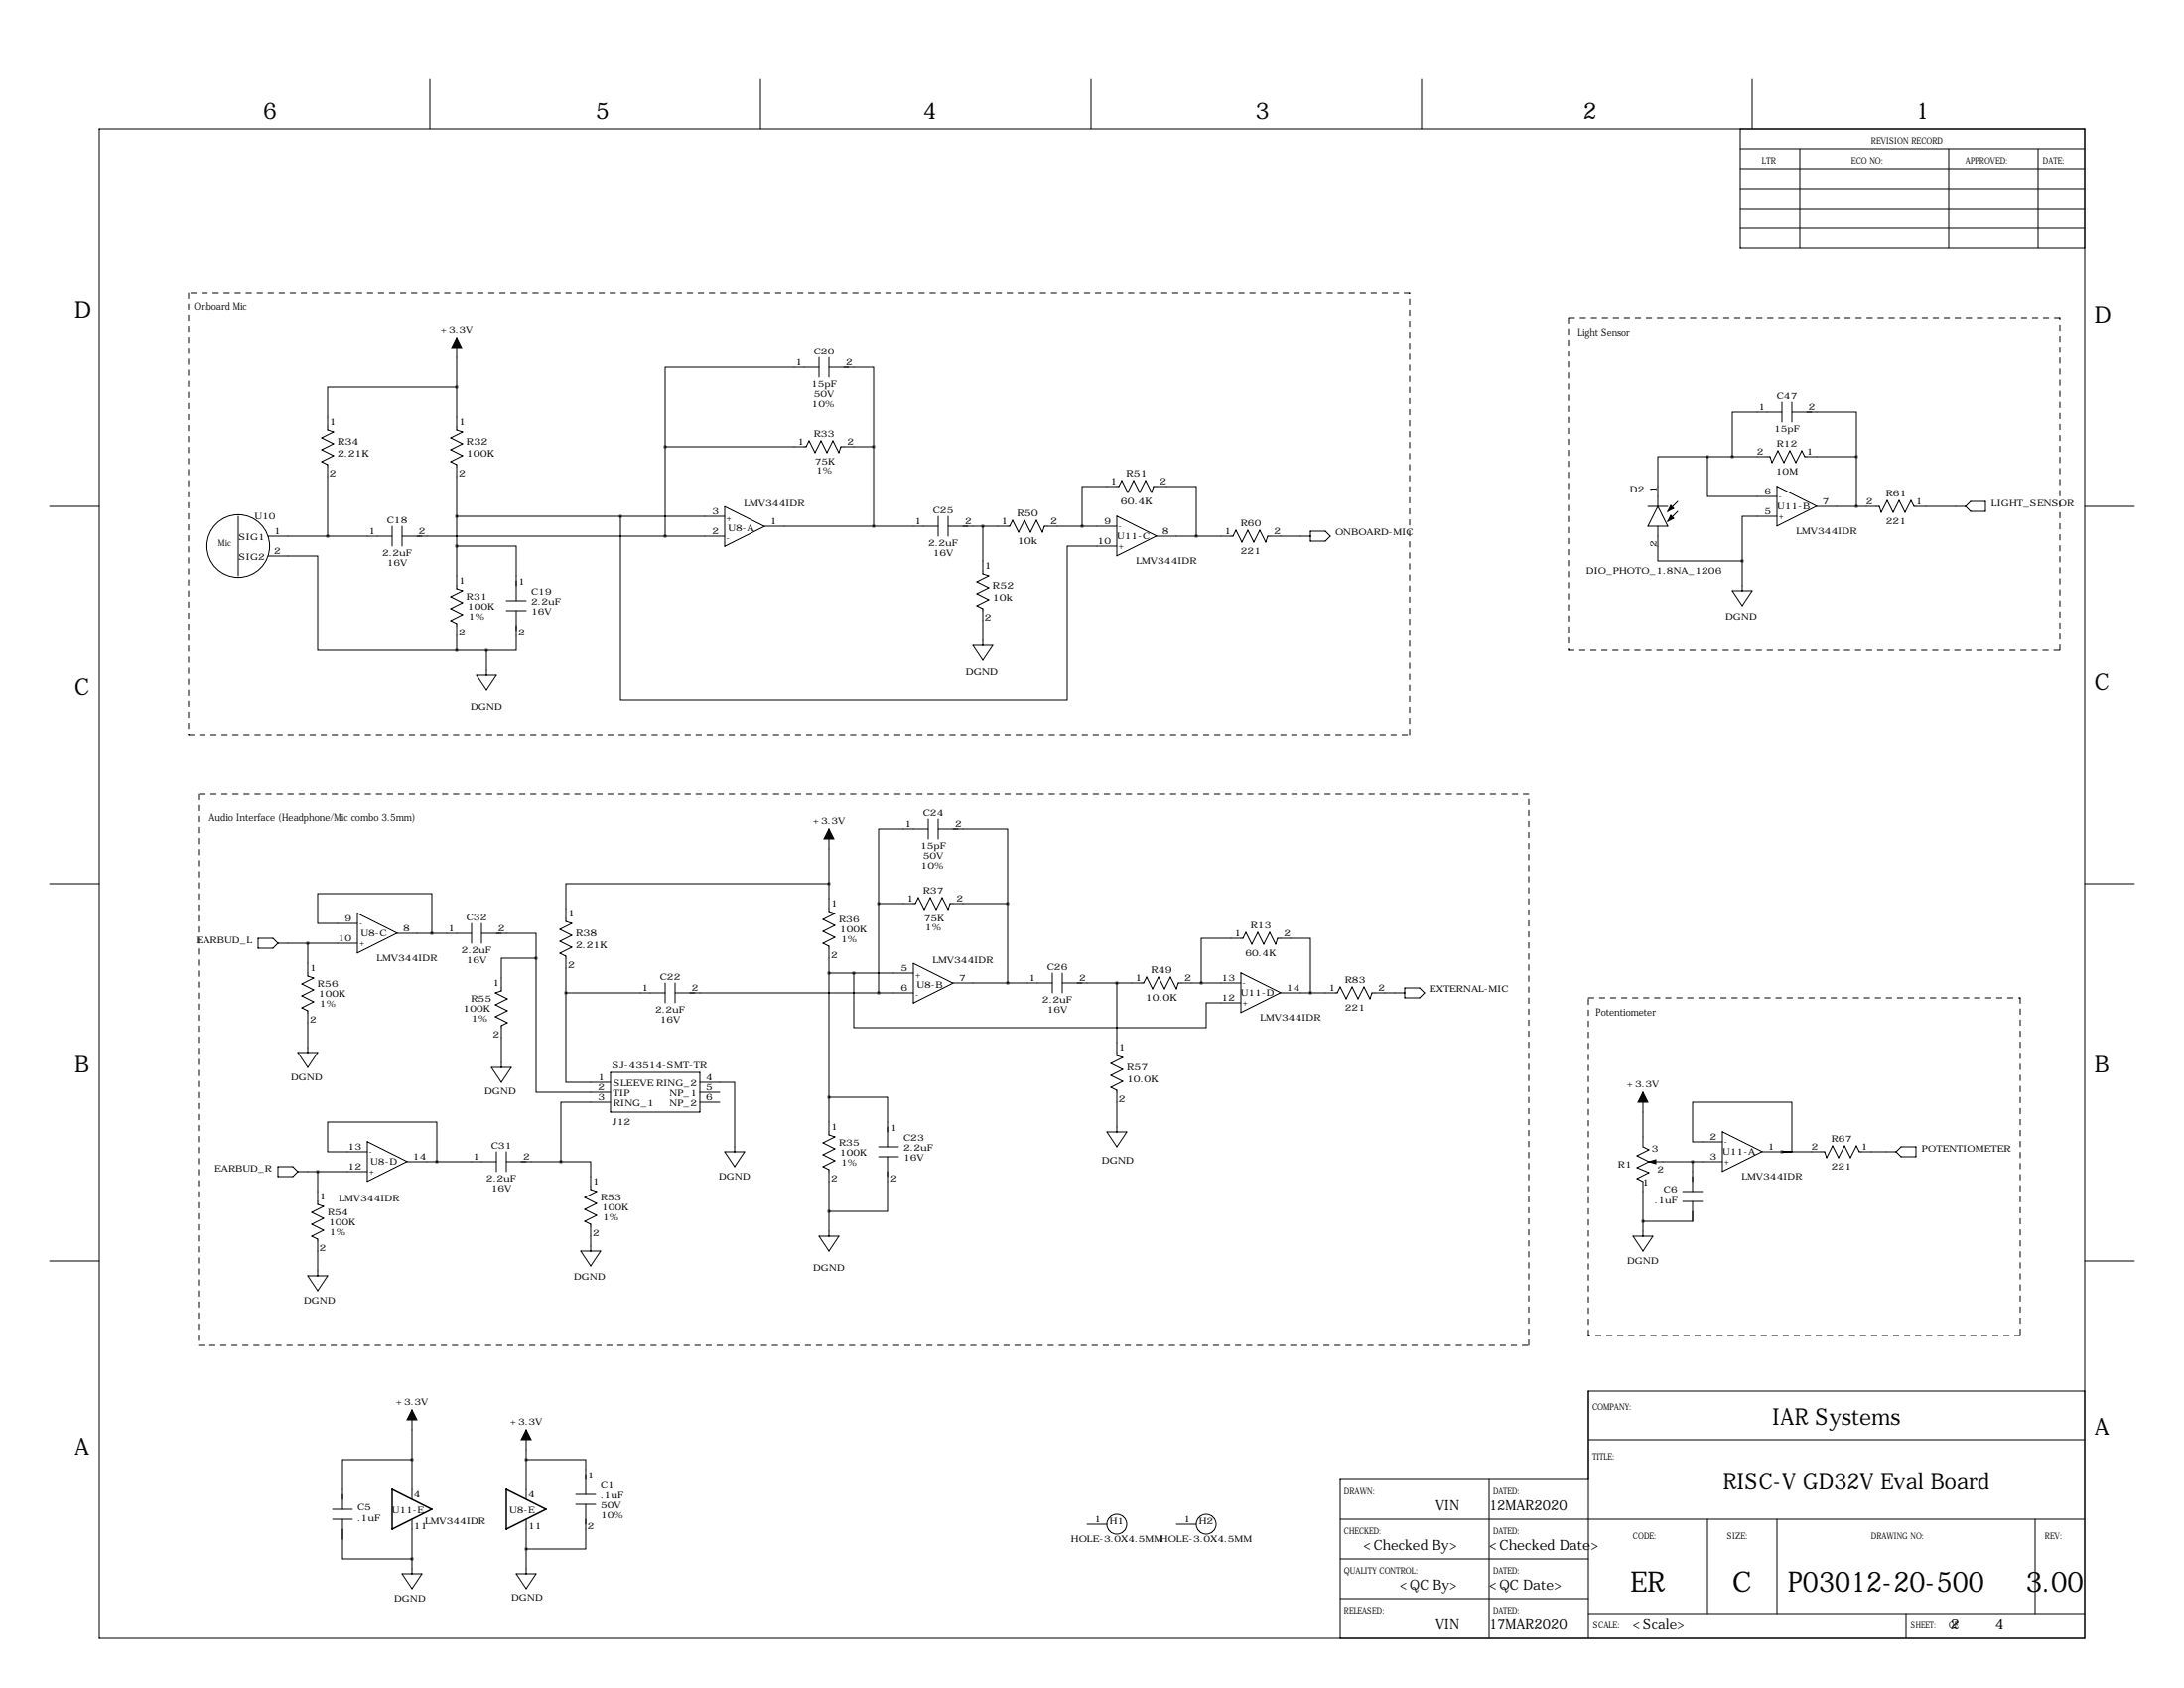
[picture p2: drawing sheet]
<svg xmlns="http://www.w3.org/2000/svg" width="559mm" height="432mm" viewBox="0 0 559 432" stroke-linecap="round" stroke-linejoin="round" font-family="sans-serif">
<g fill="none" stroke="#000" stroke-width=".25">
<path d="M25.4 33h508v386.1h-508zM110 20.3v12.7M194.6 20.3v12.7M279.1 20.3v12.7M363.7 20.3v12.7M445.3 38.1h88.1M445.3 33v30.5h88.1M448.3 20.3v12.7M460.5 38.1v25.4M498.6 38.1v25.4M521.5 38.1v25.4M445.3 48.3h88.1"/>
<path d="M445.3 43.2h88.1M445.3 53.3h88.1M445.3 58.4h88.1M116.8 99.1h-33v10.9l1.5 .5-3 1.5 3 1.5-3 1.6 3 1.5-3 1.5 1.5 .8v18.3M116.8 86.4v23.6l1.6 .5-3.1 1.5 3.1 1.5-3.1 1.6 3.1 1.5-3.1 1.5 1.5 .8v31.7l1.6 .5-3.1 1.6 3.1 1.5-3.1 1.5 3.1 1.5-3.1 1.6 1.5 .7v6.9M209.5 94h-39.3v20.3M209.5 91.4v5.1M212.1 94h11.4v20.3M212.1 91.4v5.1M170.2 114.3h36l.8-1.5 1.5 3 1.6-3 1.5 3 1.5-3 1.5 3 .5-1.5h8.4M170.2 114.3v22.9M223.5 114.3v20.3"/>
<path d="M436.9 116.8v10.2h17.8M436.9 116.8h-12.7v12.7M436.9 116.8h16l.5 1.6 1.5-3.1 1.5 3.1 1.6-3.1 1.5 3.1 1.5-3.1 .8 1.5h13.2M455.9 105.4h-12.7v11.4M455.9 102.9v5M458.5 105.4h16.5v11.4M458.5 102.9v5M475 116.8v12.7M12.7 129.5h12.7M61 132.1v15.2M68.6 137.2h31.7M100.3 134.6v5.1"/>
<path d="M102.9 137.2h82.5M102.9 134.6v5.1M116.8 139.7h15.3v14M116.8 132.1h68.6M158.7 132.1v47h114.3v-39.4h12.8M185.4 129.6l10.2 5.1-10.2 5.1zM195.6 134.6h44.4M240 132.1v5.1M242.6 134.6h15.7l.8-1.5 1.5 3 1.5-3 1.6 3 1.5-3 1.5 3 .5-1.5h18.6M242.6 132.1v5.1M251.5 134.6v12.2l1.5 .5-3.1 1.5 3.1 1.6-3.1 1.5 3.1 1.5-3.1 1.5 1.6 .8v9.4M276.9 134.6v-10.1h9.4l.7-1.6 1.5 3.1 1.6-3.1 1.5 3.1 1.5-3.1 1.5 3.1 .5-1.5h11v12.7"/>
<path d="M285.8 132l10.1 5.1-10.1 5.1zM295.9 137.2h19.6l.7-1.6 1.6 3.1 1.5-3.1 1.5 3.1 1.5-3.1 1.5 3.1 .6-1.5h10.9M335.3 135.9h3.8l1.3 1.3-1.3 1.2h-3.8zM421.6 129.5h5.1M424.2 134.6v8.9h21.6M424.2 129.5l2.5 5.1h-5.1zM429.3 128.3l-2.6 2.5M429.3 130.8l-2.6 2.5M454.7 132.1h-8.9v11.4M454.7 124.4l10.1 5.1-10.1 5.1zM464.8 129.5h16l.5 1.6 1.6-3.1 1.5 3.1 1.5-3.1 1.5 3.1 1.5-3.1 .8 1.5h13.2M504.2 128.3h3.8v2.5h-3.8l-1.3-1.3z"/>
<path d="M533.4 129.5h12.7M68.6 142.2h12.7v24.2h35.5M129.5 153.7h5.1M129.5 156.2h5.1M132.1 156.2v10.2h-7.6M443.2 151.1h5.1l-2.5 3.8zM445.8 143.5v7.6M116.8 166.4h7.7M121.9 172.7h5.1l-2.5 3.8zM124.5 166.4v6.3M248.9 165.1h5.1l-2.5 3.8zM212.1 212.1v21.1l1.5 .5-3 1.5 3 1.5-3 1.6 3 1.5-3 1.5 1.5 .8v48.2l1.5 .5-3 1.6 3 1.5-3 1.5 3 1.5-3 1.5 1.5 .8v17"/>
<path d="M237.5 212.1h-12.7v19M237.5 209.5v5.1M240 212.1h17.8v19M240 209.5v5.1M12.7 226.1h12.7M91.4 236.2h-10.1v-7.6h29.2v10.2M91.4 233.6l10.2 5.1-10.2 5.1zM101.6 238.8h19M120.6 236.2v5.1M123.2 238.8h14v6.3M123.2 236.2v5.1M212.1 226.1h-67.3v9.6l1.5 .5-3 1.5 3 1.6-3 1.5 3 1.5-3 1.5 1.5 .8v9.4"/>
<path d="M224.8 231.1h9.4l.7-1.5 1.6 3.1 1.5-3.1 1.5 3.1 1.5-3.1 1.6 3.1 .5-1.6h14.7M224.8 231.1v22.9M257.8 231.1v20.4M533.4 226.1h12.7M66 240h3.8l1.3 1.3-1.3 1.3h-3.8zM71.1 241.3h20.3M78.7 241.3v8.4l1.6 .5-3.1 1.5 3.1 1.5-3.1 1.6 3.1 1.5-3.1 1.5 1.5 .8v10.6M137.2 245.1v34.3h19M137.2 245.1h-8.9v8.4l-1.6 .5 3.1 1.5-3.1 1.5 3.1 1.6-3.1 1.5 3.1 1.5-1.5 .8v10.6M144.8 254v22.9h11.4M144.8 254h25.4M170.2 251.5v5"/>
<path d="M172.7 254h61M172.7 251.5v5M212.1 248.9h21.6M218.4 248.9v14h90.2v-6.4h8.9M233.7 246.4l10.1 5.1-10.1 5.1zM243.8 251.5h25.4M269.2 248.9v5.1M271.8 251.5h20.8l.8-1.6 1.5 3.1 1.5-3.1 1.5 3.1 1.6-3.1 1.5 3.1 .5-1.5h16M271.8 248.9v5.1M285.8 251.5v18.5l1.5 .5-3.1 1.5 3.1 1.6-3.1 1.5 3.1 1.5-3.1 1.5 1.6 .8v10.7M307.3 251.5v-11.5h10.7l.8-1.5 1.5 3.1 1.5-3.1 1.5 3.1 1.6-3.1 1.5 3.1 .5-1.6h8.4v14M317.5 248.9l10.2 5-10.2 5.1z"/>
<path d="M327.7 254h14.4l.8-1.5 1.5 3 1.5-3 1.6 3 1.5-3 1.5 3 .5-1.5h8.4M359.4 252.7h3.8l1.3 1.3-1.3 1.3h-3.8zM76.2 269.2h5.1l-2.6 3.8zM125.7 273h5.1l-2.5 3.9zM156.2 274.3h22.9v10.2h-22.9zM179.1 276.9h8.9v17.7M179.1 279.4h5M420.4 279.4v14l1.5 .7-3.1 1.6 3.1 1.5-3.1 1.5 3.1 1.3-3.1 1.5 1.6 .8v13.9M71.1 298.4h3.8l1.3 1.3-1.3 1.3h-3.8zM76.2 299.7h17.8M81.3 299.7v8.4l1.5 .5-3 1.5 3 1.6-3 1.5 3 1.5-3 1.5 1.5 .8v9.4M94 294.6h-10.2v-7.6h28v10.2"/>
<path d="M94 292l10.1 5.1-10.1 5.1zM104.1 297.2h22.9M127 294.6v5.1M129.5 297.2h14M129.5 294.6v5.1M143.5 297.2h7.6v7.1l1.6 .5-3.1 1.5 3.1 1.5-3.1 1.6 3.1 1.5-3.1 1.5 1.5 .8v6.8M156.2 281.9h-12.7v15.3M179.1 281.9h5M185.4 294.6h5.1l-2.5 3.8zM212.1 280.7h15.2v12.7M224.8 293.4h5.1M224.8 295.9h5.1"/>
<path d="M227.3 295.9v14h-15.2M283.2 289.6h5.1l-2.5 3.8zM422.9 297.2h17.8M433.1 297.2v7.6M440.7 292.1h-7.6v-10.2h25.4v12.7h-2.6M440.7 289.5l10.1 5.1-10.1 5.1zM450.8 294.6h16.1l.5 1.6 1.5-3.1 1.5 3.1 1.5-3.1 1.6 3.1 1.5-3.1 .7 1.5h9.4M455.9 294.6h.1M485.1 294.6l1.3-1.2h3.8v2.5h-3.8zM209.5 316.2h5.1l-2.5 3.8zM417.8 316.2h5.1l-2.5 3.8zM430.5 304.8h5.1"/>
<path d="M430.5 307.3h5.1M433.1 307.3v5.1h-12.7M12.7 322.6h12.7M78.7 326.4h5.1l-2.5 3.8zM148.6 320h5.1l-2.6 3.8zM533.4 322.6h12.7M533.4 355.9h-127v63.2M105.4 373.4h-17.8v12.7M105.4 360.7v22.8M134.6 373.4h15.3v8.9M134.6 365.8v17.7M381 378.5v40.6"/>
<path d="M406.4 368.3h127M406.4 378.5h-63.5v40.6M85.1 388.6h5.1M85.1 386.1h5.1M87.6 388.6v10.2h17.8M105.4 388.6v14M134.6 388.6v14M147.3 382.3h5.1M147.3 384.8h5.1M149.9 384.8v11.4h-15.3M278.1 389.9h5.1M301 389.9h5.1"/>
<path d="M342.9 388.6h190.5M342.9 398.8h63.5M436.9 388.6v24.1M454.7 388.6v24.1M520.7 388.6v24.1M102.9 402.6h5l-2.5 3.8zM132.1 402.6h5.1l-2.6 3.8zM342.9 408.9h63.5M406.4 412.7h127M487.7 412.7v6.4"/>
<circle cx="61" cy="139.7" r="8"/>
<circle cx="285.8" cy="389.9" r="2.54"/>
<circle cx="308.6" cy="389.9" r="2.54"/>
</g>
<g fill="none" stroke="#000" stroke-width=".25" stroke-dasharray="1.4 1.4">
<path d="M48.3 74.9v113.1M360.7 74.9h-312.4M401.3 81.3v85.1M527 81.3h-125.7M401.3 166.4h125.7M527 166.4v-85.1M48.3 188h312.4M360.7 188v-113.1M50.8 203.2v141M391.2 203.2h-340.4M406.4 255.3h110.5M516.9 255.3v86.3"/>
<path d="M50.8 344.2h340.4M391.2 344.2v-141M406.4 341.6v-86.3M516.9 341.6h-110.5"/>
</g>
<path d="M100.3 381l10.2 5.1-10.2 5.1zM129.5 381l10.2 5.1-10.2 5.1z" fill="none" stroke="#000" stroke-width=".38"/>
<path d="M116.8 86.4l1.3 2.5h-2.5zM427.5 129.3l.7 .7-1.5 .8zM427.5 131.8l.7 .8-1.5 .7zM212.1 212.1l1.3 2.5h-2.6zM420.4 279.4l1.2 2.5h-2.5zM421.9 297.2l1.8-.5v1zM105.4 360.7l1.3 2.5h-2.6zM134.6 365.8l1.3 2.5h-2.6z" fill="#000" stroke="#000" stroke-width=".25"/>
<path d="M116.8 132.1a.05 .05 0 0 0 .1 0 .05 .05 0 0 0-.1 0zM116.8 139.7a.05 .05 0 0 0 .1 0 .05 .05 0 0 0-.1 0zM124.4 166.4a.05 .05 0 0 0 .1 0 .05 .05 0 0 0-.1 0zM116.8 99.1a.05 .05 0 0 0 .1 0 .05 .05 0 0 0-.1 0zM116.8 166.4a.05 .05 0 0 0 .1 0 .05 .05 0 0 0-.1 0zM433 297.2a.05 .05 0 0 0 .1 0 .05 .05 0 0 0-.1 0zM420.3 312.4a.05 .05 0 0 0 .1 0 .05 .05 0 0 0-.1 0zM111.7 297.2a.05 .05 0 0 0 .1 0 .05 .05 0 0 0-.1 0zM137.1 245.1a.05 .05 0 0 0 .1 0 .05 .05 0 0 0-.1 0zM78.7 241.3a.05 .05 0 0 0 .1 0 .05 .05 0 0 0-.1 0zM455.9 294.6a.05 .05 0 0 0 .1 0 .05 .05 0 0 0-.1 0zM445.7 143.5a.05 .05 0 0 0 .1 0 .05 .05 0 0 0-.1 0zM443.2 116.8a.05 .05 0 0 0 .1 0 .05 .05 0 0 0-.1 0zM251.4 134.6a.05 .05 0 0 0 .1 0 .05 .05 0 0 0-.1 0zM276.8 134.6a.05 .05 0 0 0 .1 0 .05 .05 0 0 0-.1 0zM306 137.2a.05 .05 0 0 0 .1 0 .05 .05 0 0 0-.1 0zM158.7 132.1a.05 .05 0 0 0 .1 0 .05 .05 0 0 0-.1 0zM307.3 251.5a.05 .05 0 0 0 .1 0 .05 .05 0 0 0-.1 0zM285.7 251.5a.05 .05 0 0 0 .1 0 .05 .05 0 0 0-.1 0zM218.4 248.9a.05 .05 0 0 0 .1 0 .05 .05 0 0 0-.1 0z" fill="#000" stroke="#000" stroke-width=".76"/>
<g font-size="7.3">
<text x="417.2" y="407">ER</text>
<text x="443.3" y="407">C</text>
<text x="457.5" y="407">P03012-20-500</text>
<text x="518.4" y="407">3.00</text>
</g>
<g font-size="5.9">
<text x="67.3" y="30.5">6</text>
<text x="152.4" y="30.5">5</text>
<text x="236.2" y="30.5">4</text>
<text x="321.3" y="30.5">3</text>
<text x="405.1" y="30.5">2</text>
<text x="490.2" y="30.5">1</text>
<text x="19" y="81.3">D</text>
<text x="535.9" y="82.6">D</text>
<text x="19" y="177.8">C</text>
<text x="535.9" y="176.5">C</text>
<text x="19" y="274.3">B</text>
<text x="535.9" y="274.3">B</text>
<text x="453.5" y="364.5">IAR Systems</text>
<text x="535.9" y="367">A</text>
<text x="19" y="372.1">A</text>
<text x="440.9" y="381.1">RISC-V GD32V Eval Board</text>
</g>
<g font-size="3.6">
<text x="367.3" y="386.4">VIN</text>
<text x="381" y="386.4">12MAR2020</text>
<text x="348.8" y="396.6">&lt;Checked By&gt;</text>
<text x="381" y="396.6">&lt;Checked Date&gt;</text>
<text x="358.2" y="406.7">&lt;QC By&gt;</text>
<text x="381" y="406.7">&lt;QC Date&gt;</text>
<text x="367.3" y="416.9">VIN</text>
<text x="381" y="416.9">17MAR2020</text>
<text x="417.8" y="416.9">&lt;Scale&gt;</text>
<text x="499.1" y="416.9">2</text>
<text x="510.5" y="416.9">4</text>
</g>
<g font-size="2.6">
<text x="49.7" y="79.3">Onboard Mic</text>
<text x="403.8" y="86">Light Sensor</text>
<text x="53.5" y="210.2">Audio Interface (Headphone/Mic combo 3.5mm)</text>
<text x="408.3" y="259.9">Potentiometer</text>
</g>
<g font-size="2.4">
<text x="84.3" y="108.7">1</text>
<text x="86.4" y="113.8">R34</text>
<text x="117.3" y="108.7">1</text>
<text x="119.4" y="113.8">R32</text>
<text x="86.4" y="116.9">2.21K</text>
<text x="119.4" y="116.9">100K</text>
<text x="84.3" y="122">2</text>
<text x="117.3" y="122">2</text>
<text x="284.1" y="124.1">1</text>
<text x="288.1" y="121.9">R51</text>
<text x="296.7" y="124">2</text>
<text x="286.8" y="129.1">60.4K</text>
<text x="256.1" y="134.2">1</text>
<text x="260.2" y="132.1">R50</text>
<text x="268.8" y="134.1">2</text>
<text x="260.3" y="139.2">10k</text>
<text x="252" y="145.5">1</text>
<text x="254" y="150.6">R52</text>
<text x="254" y="153.7">10k</text>
<text x="252" y="158.8">2</text>
<text x="247.1" y="172.7">DGND</text>
<text x="145.3" y="234.4">1</text>
<text x="147.3" y="239.5">R38</text>
<text x="147.3" y="242.6">2.21K</text>
<text x="145.3" y="247.7">2</text>
<text x="290.4" y="251.1">1</text>
<text x="294.5" y="248.9">R49</text>
<text x="303.1" y="251">2</text>
<text x="293.1" y="256.1">10.0K</text>
<text x="286.3" y="268.7">1</text>
<text x="288.3" y="273.8">R57</text>
<text x="286.3" y="282">2</text>
<text x="288.3" y="276.9">10.0K</text>
<text x="281.9" y="297.7">DGND</text>
</g>
<g font-size="2.3">
<text x="450.8" y="41.9">LTR</text>
<text x="473.7" y="41.9">ECO NO:</text>
<text x="478.8" y="36.8">REVISION RECORD</text>
<text x="502.9" y="41.9">APPROVED:</text>
<text x="522.7" y="41.9">DATE:</text>
<text x="112.7" y="85.1">+3.3V</text>
<text x="203.6" y="93.5">1</text>
<text x="208.2" y="90.7">C20</text>
<text x="216.4" y="93.5">2</text>
<text x="207.5" y="99.1">15pF</text>
<text x="208.2" y="101.6">50V</text>
<text x="207.7" y="104.1">10%</text>
<text x="449.9" y="104.9">1</text>
<text x="454.6" y="102.1">C47</text>
<text x="462.8" y="104.9">2</text>
<text x="204.1" y="113.9">1</text>
<text x="208.2" y="111.8">R33</text>
<text x="216.8" y="113.8">2</text>
<text x="453.9" y="110.5">15pF</text>
<text x="208.5" y="118.9">75K</text>
<text x="449.6" y="116.3">2</text>
<text x="454.6" y="114.3">R12</text>
<text x="462.3" y="116.4">1</text>
<text x="208.8" y="121.1">1%</text>
<text x="417.1" y="126">D2</text>
<text x="423.9" y="126" transform="rotate(-90 423.9 126)">1</text>
<text x="454.4" y="121.4">10M</text>
<text x="182.2" y="131.6">3</text>
<text x="190.3" y="129.5">LMV344IDR</text>
<text x="238.7" y="131.3">C25</text>
<text x="451.5" y="126.5">6</text>
<text x="451.5" y="131.6">5</text>
<text x="454.7" y="130.4">U11-B</text>
<text x="455.2" y="127.8">-</text>
<text x="466.3" y="129">7</text>
<text x="477.5" y="129">2</text>
<text x="482.5" y="127">R61</text>
<text x="490.2" y="129.1">1</text>
<text x="509.5" y="129.5">LIGHT_SENSOR</text>
<text x="65.1" y="132.8">U10</text>
<text x="70.1" y="136.7">1</text>
<text x="94.3" y="136.7">1</text>
<text x="99" y="133.9">C18</text>
<text x="107.2" y="136.7">2</text>
<text x="182.2" y="136.7">2</text>
<text x="185.9" y="133.3">+</text>
<text x="186.3" y="135.8">U8-A</text>
<text x="197.1" y="134.1">1</text>
<text x="234" y="134.1">1</text>
<text x="246.9" y="134.1">2</text>
<text x="282.5" y="134.1">9</text>
<text x="285.8" y="138">U11-C</text>
<text x="286.3" y="135.4">-</text>
<text x="297.4" y="136.7">8</text>
<text x="313.3" y="136.8">1</text>
<text x="317.4" y="134.6">R60</text>
<text x="326" y="136.7">2</text>
<text x="341.6" y="136.9">ONBOARD-MIC</text>
<text x="455.2" y="132.9">+</text>
<text x="459.6" y="136.6">LMV344IDR</text>
<text x="482.6" y="134.1">221</text>
<text x="55.9" y="139.7">Mic</text>
<text x="61.1" y="138.2">SIG1</text>
<text x="61.1" y="143.2">SIG2</text>
<text x="70.1" y="141.7">2</text>
<text x="97.8" y="142.2">2.2uF</text>
<text x="185.9" y="138.4">-</text>
<text x="237.5" y="139.7">2.2uF</text>
<text x="238.7" y="142.2">16V</text>
<text x="280.8" y="139.2">10</text>
<text x="286.3" y="140.5">+</text>
<text x="317.5" y="141.7">221</text>
<text x="423.9" y="139.9" transform="rotate(-90 423.9 139.9)">2</text>
<text x="99" y="144.8">16V</text>
<text x="117.3" y="149.4">1</text>
<text x="132.6" y="149.6">1</text>
<text x="290.7" y="144.3">LMV344IDR</text>
<text x="405.9" y="146.8">DIO_PHOTO_1.8NA_1206</text>
<text x="119.4" y="153.4">R31</text>
<text x="119.6" y="156">100K</text>
<text x="135.9" y="152.1">C19</text>
<text x="135.9" y="154.7">2.2uF</text>
<text x="119.9" y="158.5">1%</text>
<text x="135.9" y="157.2">16V</text>
<text x="441.5" y="158.5">DGND</text>
<text x="117.3" y="162.5">2</text>
<text x="132.6" y="162.5">2</text>
<text x="120.4" y="181.6">DGND</text>
<text x="236.1" y="208.8">C24</text>
<text x="207.9" y="210.8">+3.3V</text>
<text x="231.5" y="211.6">1</text>
<text x="244.3" y="211.6">2</text>
<text x="235.5" y="217.2">15pF</text>
<text x="236.1" y="219.7">50V</text>
<text x="235.6" y="222.2">10%</text>
<text x="212.6" y="231.9">1</text>
<text x="232" y="230.7">1</text>
<text x="236.1" y="228.6">R37</text>
<text x="244.7" y="230.6">2</text>
<text x="88.2" y="235.7">9</text>
<text x="91.9" y="237">-</text>
<text x="92.3" y="239.6">U8-C</text>
<text x="103.1" y="238.3">8</text>
<text x="114.7" y="238.3">1</text>
<text x="119.3" y="235.5">C32</text>
<text x="127.5" y="238.3">2</text>
<text x="214.6" y="236">R36</text>
<text x="214.9" y="238.5">100K</text>
<text x="236.4" y="235.7">75K</text>
<text x="236.7" y="238">1%</text>
<text x="315.8" y="239.6">1</text>
<text x="320" y="237.5">R13</text>
<text x="328.5" y="239.5">2</text>
<text x="50.2" y="241.3">EARBUD_L</text>
<text x="86.5" y="240.8">10</text>
<text x="91.9" y="242.1">+</text>
<text x="96.4" y="245.9">LMV344IDR</text>
<text x="118.1" y="243.8">2.2uF</text>
<text x="212.6" y="245.1">2</text>
<text x="215.1" y="241">1%</text>
<text x="318.6" y="244.6">60.4K</text>
<text x="79.2" y="248.4">1</text>
<text x="119.3" y="246.4">16V</text>
<text x="168.8" y="250.7">C22</text>
<text x="230.5" y="248.4">5</text>
<text x="234.2" y="250.1">+</text>
<text x="238.6" y="246.4">LMV344IDR</text>
<text x="245.4" y="251">7</text>
<text x="263.2" y="251">1</text>
<text x="267.9" y="248.2">C26</text>
<text x="276.1" y="251">2</text>
<text x="312.6" y="251">13</text>
<text x="344.1" y="251.5">R83</text>
<text x="81.3" y="252.5">R56</text>
<text x="81.5" y="255">100K</text>
<text x="81.8" y="257.6">1%</text>
<text x="120.5" y="256.3">R55</text>
<text x="126.1" y="252.2">1</text>
<text x="164.2" y="253.5">1</text>
<text x="177" y="253.5">2</text>
<text x="230.5" y="253.5">6</text>
<text x="234.2" y="255.3">-</text>
<text x="234.5" y="252.7">U8-B</text>
<text x="266.7" y="256.5">2.2uF</text>
<text x="312.6" y="256">12</text>
<text x="317.4" y="254.8">U11-D</text>
<text x="318" y="257.4">+</text>
<text x="318" y="252.2">-</text>
<text x="329.2" y="253.5">14</text>
<text x="340" y="253.6">1</text>
<text x="352.7" y="253.5">2</text>
<text x="365.8" y="253.7">EXTERNAL-MIC</text>
<text x="79.2" y="261.6">2</text>
<text x="118.5" y="258.8">100K</text>
<text x="120.6" y="261.4">1%</text>
<text x="167.6" y="259.1">2.2uF</text>
<text x="168.8" y="261.6">16V</text>
<text x="267.9" y="259.1">16V</text>
<text x="322.4" y="261.1">LMV344IDR</text>
<text x="344.1" y="258.6">221</text>
<text x="126.1" y="265.4">2</text>
<text x="156.7" y="273.3">SJ-43514-SMT-TR</text>
<text x="74.5" y="276.4">DGND</text>
<text x="124" y="279.9">DGND</text>
<text x="153" y="276.4">1</text>
<text x="153" y="278.9">2</text>
<text x="153" y="281.4">3</text>
<text x="157" y="277.9">SLEEVE RING_2</text>
<text x="157" y="280.4">TIP</text>
<text x="171.3" y="280.4">NP_1</text>
<text x="180.6" y="276.4">4</text>
<text x="180.6" y="278.9">5</text>
<text x="180.6" y="281.4">6</text>
<text x="416.2" y="278.1">+3.3V</text>
<text x="156.7" y="287.8">J12</text>
<text x="157" y="282.9">RING_1</text>
<text x="171.3" y="282.9">NP_2</text>
<text x="125.7" y="293.9">C31</text>
<text x="212.6" y="289.1">1</text>
<text x="214.6" y="293.1">R35</text>
<text x="227.8" y="289.3">1</text>
<text x="231.1" y="291.8">C23</text>
<text x="437.5" y="291.6">2</text>
<text x="441.2" y="292.9">-</text>
<text x="468.6" y="292.1">R67</text>
<text x="54.9" y="299.7">EARBUD_R</text>
<text x="89.1" y="294.1">13</text>
<text x="89.1" y="299.2">12</text>
<text x="94.5" y="295.4">-</text>
<text x="94.8" y="298">U8-D</text>
<text x="105.7" y="296.7">14</text>
<text x="121" y="296.7">1</text>
<text x="133.9" y="296.7">2</text>
<text x="214.9" y="295.7">100K</text>
<text x="215.1" y="298.2">1%</text>
<text x="231.1" y="296.9">16V</text>
<text x="231.1" y="294.4">2.2uF</text>
<text x="414" y="298.7">R1</text>
<text x="422.7" y="294.6">3</text>
<text x="424" y="300">2</text>
<text x="437.5" y="296.7">3</text>
<text x="440.7" y="295.5">U11-A</text>
<text x="441.2" y="298">+</text>
<text x="452.4" y="294.1">1</text>
<text x="463.5" y="294.1">2</text>
<text x="468.6" y="299.2">221</text>
<text x="476.2" y="294.2">1</text>
<text x="491.7" y="294.6">POTENTIOMETER</text>
<text x="94.5" y="300.5">+</text>
<text x="124.5" y="302.3">2.2uF</text>
<text x="125.7" y="304.8">16V</text>
<text x="151.6" y="303">1</text>
<text x="183.9" y="301.8">DGND</text>
<text x="212.6" y="302.2">2</text>
<text x="227.8" y="302.2">2</text>
<text x="420.2" y="303.3">1</text>
<text x="425.7" y="305.1">C6</text>
<text x="445.6" y="301.7">LMV344IDR</text>
<text x="81.8" y="306.8">1</text>
<text x="83.8" y="310.9">R54</text>
<text x="86.7" y="307.3">LMV344IDR</text>
<text x="153.7" y="307.1">R53</text>
<text x="153.9" y="309.6">100K</text>
<text x="423.4" y="307.8">.1uF</text>
<text x="84.1" y="313.4">100K</text>
<text x="84.3" y="316">1%</text>
<text x="151.6" y="316.2">2</text>
<text x="154.2" y="312.2">1%</text>
<text x="81.8" y="320">2</text>
<text x="416.4" y="323.3">DGND</text>
<text x="146.9" y="327.4">DGND</text>
<text x="208.1" y="325.1">DGND</text>
<text x="77.8" y="333.5">DGND</text>
<text x="101.3" y="359.4">+3.3V</text>
<text x="130.5" y="364.5">+3.3V</text>
<text x="407.4" y="360.7">COMPANY:</text>
<text x="407.4" y="373.4">TITLE:</text>
<text x="105.9" y="383">4</text>
<text x="135.1" y="383">4</text>
<text x="150.4" y="378.2">1</text>
<text x="153.7" y="380.7">C1</text>
<text x="153.7" y="383.3">.1uF</text>
<text x="343.9" y="382.3">DRAWN:</text>
<text x="382" y="382.3">DATED:</text>
<text x="91.4" y="386.3">C5</text>
<text x="91.4" y="389.1">.1uF</text>
<text x="100.3" y="387.1">U11-E</text>
<text x="108.7" y="389.9">LMV344IDR</text>
<text x="130.3" y="387.1">U8-E</text>
<text x="153.7" y="385.8">50V</text>
<text x="153.7" y="388.4">10%</text>
<text x="280" y="389.4">1</text>
<text x="283.9" y="389.9">H1</text>
<text x="302.9" y="389.4">1</text>
<text x="306.8" y="389.9">H2</text>
<text x="105.9" y="391.1">11</text>
<text x="135.1" y="391.1">11</text>
<text x="150.4" y="391.1">2</text>
<text x="274" y="394.4">HOLE-3.0X4.5MMHOLE-3.0X4.5MM</text>
<text x="343.9" y="392.4">CHECKED:</text>
<text x="382" y="392.4">DATED:</text>
<text x="417.8" y="393.7">CODE:</text>
<text x="442" y="393.7">SIZE:</text>
<text x="478.8" y="393.7">DRAWING NO:</text>
<text x="523.2" y="393.7">REV:</text>
<text x="343.9" y="402.6">QUALITY CONTROL:</text>
<text x="382" y="402.6">DATED:</text>
<text x="100.9" y="409.7">DGND</text>
<text x="130.9" y="409.4">DGND</text>
<text x="343.9" y="412.7">RELEASED:</text>
<text x="382" y="412.7">DATED:</text>
<text x="407.7" y="416.6">SCALE:</text>
<text x="488.9" y="416.6">SHEET:</text>
<text x="498.7" y="416.6">OF</text>
</g>
</svg>
